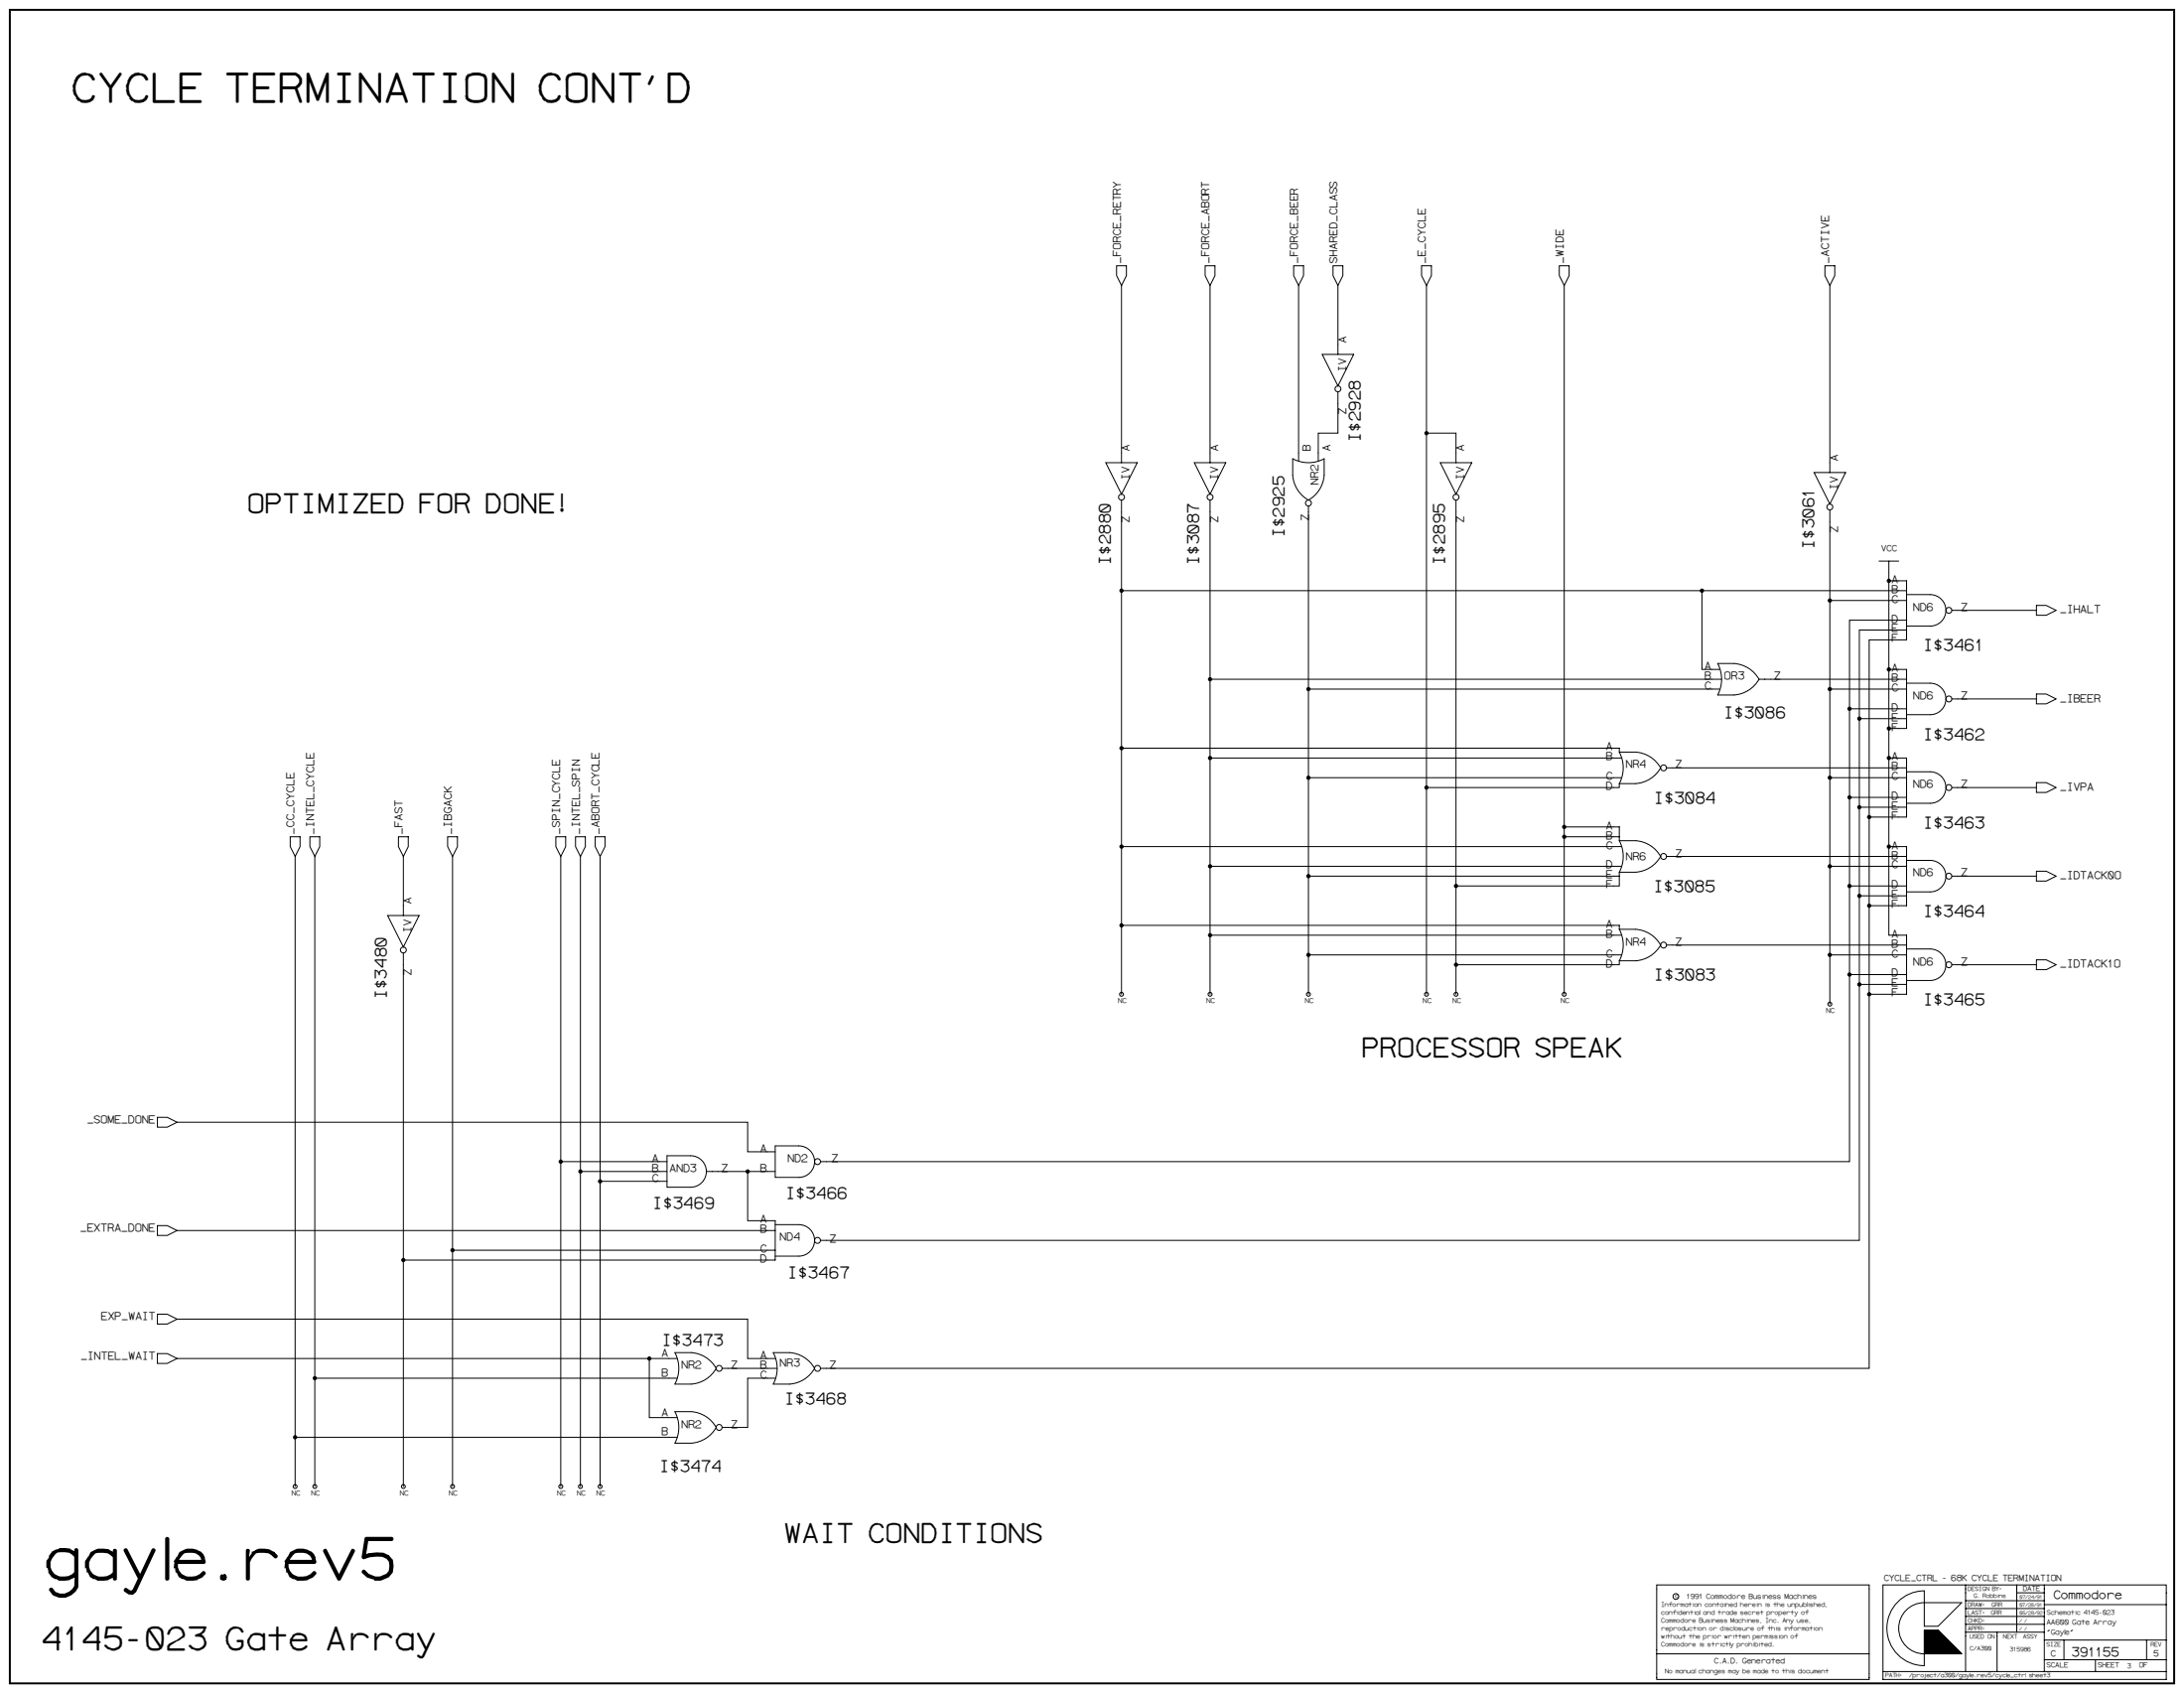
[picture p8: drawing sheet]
<svg xmlns="http://www.w3.org/2000/svg" width="1189mm" height="921mm" viewBox="0 0 1189 921" stroke-linecap="round" stroke-linejoin="round" font-family="sans-serif">
<path d="M5 5h1179v911h-1179z" fill="none" stroke="#fff" stroke-width=".54"/>
<path d="M5 5h1179v911h-1179z" fill="none" stroke="#000" stroke-width="1.1"/>
<g fill="none" stroke="#000" stroke-width=".54">
<path d="M608 145h5v5l-3 5-2-5zM610 155v97M656 145h5v5l-2 5-3-5zM659 155v97M704 145h6v5l-3 5-3-5zM707 155v96M726 145h5v5l-3 5-2-5zM728 155v38M774 145h5v5l-2 5-3-5zM777 155v386M849 145h5v5l-3 5-2-5zM851 155v386"/>
<path d="M993 145h6v5l-3 5-3-5zM996 155v102M720 193h17l-9 17zM728 213v23h-10v15M777 236h16v16M602 252h17l-9 17zM650 252h17l-8 17zM704 250a18 18 0 0 0 17 0v9a17 17 0 0 1-9 13 17 17 0 0 1-8-13zM784 252h17l-8 17zM988 257h17l-9 17zM610 272v49h316M659 272v269"/>
<path d="M712 275v266M793 272v269M996 277v269M1023 305h11M1028 305v11M610 321v220M926 321v43h10M926 321h112M996 327h42M1038 337h-31v295h-560M1038 324h13a9 9 0 0 1 8 8 9 9 0 0 1-8 9h-13M1062 332h47"/>
<path d="M1109 329h5l5 3-5 3h-5zM1038 343h-26v332h-565M659 370h278M712 375h224M935 361h9a17 17 0 0 1 14 9 17 17 0 0 1-14 8h-9a18 18 0 0 0 0-17zM958 370h80M996 375h42M1028 364h10v32h-10M1038 372h13a9 9 0 0 1 8 8 9 9 0 0 1-8 9h-13M1109 378h5l5 2-5 3h-5zM1007 386h31M1012 391h26"/>
<path d="M1062 380h47M610 407h271v2M659 412h224M881 409a18 18 0 0 1 0 17M881 409h9a17 17 0 0 1 14 9 17 17 0 0 1-14 8h-9M907 418h131M1028 412h10v33h-21M1038 420h13a9 9 0 0 1 8 8 9 9 0 0 1-8 9h-13M712 423h171M881 426v2h-104M996 423h42M1007 434h31"/>
<path d="M1012 439h26M1062 428h47M1109 426h5l5 2-5 3h-5zM158 455h5v6l-2 5-3-5zM169 455h5v6l-3 5-2-5zM217 455h5v6l-2 5-3-5zM244 455h5v6l-3 5-2-5zM303 455h5v6l-3 5-2-5zM313 455h6v6l-3 5-3-5zM324 455h5v6l-2 5-3-5zM851 455h30M851 450h30v7"/>
<path d="M881 457a18 18 0 0 1 0 18M881 457h9a17 17 0 0 1 14 9 17 17 0 0 1-14 9h-9M161 466v343M171 466v343M220 466v32M246 466v343M305 466v343M316 466v343M327 466v343M610 461h273M659 471h224M881 475v2h-169"/>
<path d="M881 477v5h-88M907 466h131M996 471h42M1028 461v-145h10v32h-21v396h-570M1028 461v48h10v32h-21M1028 461h10v32h-21M1038 468h13a9 9 0 0 1 8 9 9 9 0 0 1-8 8h-13M1062 477h47M1109 474h5l5 3-5 2h-5zM211 498h17l-8 17zM1007 482h31M1012 487h26"/>
<path d="M220 518v291M610 503h271v3M659 509h224M712 520h171M881 506a18 18 0 0 1 0 17M881 506h9a17 17 0 0 1 14 8 17 17 0 0 1-14 9h-9M907 514h131M996 520h42M1038 516h13a9 9 0 0 1 8 9 9 9 0 0 1-8 8h-13M881 523v2h-88M1007 530h31M1012 536h26"/>
<path d="M1062 525h47M1109 522h5l5 3-5 3h-5zM86 608h5l5 3-5 2h-5zM96 611h311v16h15M305 632h58M316 637h47M363 629h13a9 9 0 0 1 9 8 9 9 0 0 1-9 9h-13zM385 637h37M407 637v27h15v22h-202M422 623h13a9 9 0 0 1 8 9 9 9 0 0 1-8 9h-13zM327 643h36M86 667h5l5 2-5 3h-5z"/>
<path d="M96 669h326M422 666h13a9 9 0 0 1 8 9 9 9 0 0 1-8 8h-13M246 680h176M86 715h5l5 3-5 2h-5zM96 718h311v21h15M86 736h5l5 3-5 3h-5zM96 739h272M353 739v32h15M367 736h9a17 17 0 0 1 14 8 17 17 0 0 1-14 9h-9a18 18 0 0 0 0-17zM421 736h9a17 17 0 0 1 13 8 17 17 0 0 1-13 9h-9a18 18 0 0 0 0-17zM171 750h197M393 744h30"/>
<path d="M422 750h-15v27h-14M367 768h9a17 17 0 0 1 14 9 17 17 0 0 1-14 8h-9a18 18 0 0 0 0-17zM161 782h207M1033 871a20 20 0 0 0-4 23 20 20 0 0 0 18 12v-19h8l13 13h-21a14 14 0 0 1-13-14 14 14 0 0 1 13-14h21l-13 13h-8v-19a20 20 0 0 0-14 5zM1070 862v47M1070 879h43M1070 875h43M1070 871h43M1098 862v26M1098 867h15M1113 862v47M1113 873h66"/>
<path d="M902 900v14h115v-52h-115v38h115M1047 892h14M1047 888h9M1047 889h10M1047 890h11M1047 891h12M1047 893h14M1047 894h15M1047 896h17M1047 897h18M1047 898h19M1047 899h20"/>
<path d="M1047 887h9M1047 892h13M1047 895h16M1047 887h8M1047 897h19M1047 900h21M1070 888h43M1070 884h43M1087 888v21M1113 892h66M1124 892v11M1169 892v11"/>
<path d="M1025 909v5h154v-52h-154v47h154M1113 903h66M1141 903v6"/>
<circle cx="728" cy="212" r="1.6"/>
<circle cx="777" cy="236" r=".9"/>
<circle cx="610" cy="270" r="1.6"/>
<circle cx="659" cy="270" r="1.6"/>
<circle cx="712" cy="274" r="1.6"/>
<circle cx="793" cy="270" r="1.6"/>
<circle cx="996" cy="276" r="1.6"/>
<circle cx="1028" cy="316" r=".9"/>
<circle cx="610" cy="321" r=".9"/>
<circle cx="926" cy="321" r=".9"/>
<circle cx="996" cy="327" r=".9"/>
<circle cx="1061" cy="332" r="1.6"/>
<circle cx="659" cy="370" r=".9"/>
<circle cx="712" cy="375" r=".9"/>
<circle cx="996" cy="375" r=".9"/>
<circle cx="1028" cy="364" r=".9"/>
<circle cx="1007" cy="386" r=".9"/>
<circle cx="1012" cy="391" r=".9"/>
<circle cx="1028" cy="396" r=".9"/>
<circle cx="1061" cy="380" r="1.6"/>
<circle cx="610" cy="407" r=".9"/>
<circle cx="659" cy="412" r=".9"/>
<circle cx="906" cy="418" r="1.6"/>
<circle cx="1028" cy="412" r=".9"/>
<circle cx="712" cy="423" r=".9"/>
<circle cx="777" cy="428" r=".9"/>
<circle cx="996" cy="423" r=".9"/>
<circle cx="1007" cy="434" r=".9"/>
<circle cx="1012" cy="439" r=".9"/>
<circle cx="1061" cy="428" r="1.6"/>
<circle cx="851" cy="450" r=".9"/>
<circle cx="851" cy="455" r=".9"/>
<circle cx="1017" cy="445" r=".9"/>
<circle cx="610" cy="461" r=".9"/>
<circle cx="659" cy="471" r=".9"/>
<circle cx="712" cy="477" r=".9"/>
<circle cx="906" cy="466" r="1.6"/>
<circle cx="996" cy="471" r=".9"/>
<circle cx="1028" cy="461" r=".9"/>
<circle cx="1061" cy="477" r="1.6"/>
<circle cx="793" cy="482" r=".9"/>
<circle cx="1007" cy="482" r=".9"/>
<circle cx="1012" cy="487" r=".9"/>
<circle cx="1017" cy="493" r=".9"/>
<circle cx="220" cy="517" r="1.6"/>
<circle cx="610" cy="503" r=".9"/>
<circle cx="659" cy="509" r=".9"/>
<circle cx="712" cy="520" r=".9"/>
<circle cx="906" cy="514" r="1.6"/>
<circle cx="996" cy="520" r=".9"/>
<circle cx="793" cy="525" r=".9"/>
<circle cx="1007" cy="530" r=".9"/>
<circle cx="1012" cy="536" r=".9"/>
<circle cx="1061" cy="525" r="1.6"/>
<circle cx="610" cy="541" r="1.1"/>
<circle cx="659" cy="541" r="1.1"/>
<circle cx="712" cy="541" r="1.1"/>
<circle cx="777" cy="541" r="1.1"/>
<circle cx="793" cy="541" r="1.1"/>
<circle cx="851" cy="541" r="1.1"/>
<circle cx="996" cy="546" r="1.1"/>
<circle cx="1017" cy="541" r=".9"/>
<circle cx="305" cy="632" r=".9"/>
<circle cx="316" cy="637" r=".9"/>
<circle cx="407" cy="637" r=".9"/>
<circle cx="445" cy="632" r="1.6"/>
<circle cx="327" cy="643" r=".9"/>
<circle cx="445" cy="675" r="1.6"/>
<circle cx="220" cy="686" r=".9"/>
<circle cx="246" cy="680" r=".9"/>
<circle cx="353" cy="739" r=".9"/>
<circle cx="171" cy="750" r=".9"/>
<circle cx="391" cy="744" r="1.6"/>
<circle cx="445" cy="744" r="1.6"/>
<circle cx="391" cy="777" r="1.6"/>
<circle cx="161" cy="782" r=".9"/>
<circle cx="161" cy="809" r="1.1"/>
<circle cx="171" cy="809" r="1.1"/>
<circle cx="220" cy="809" r="1.1"/>
<circle cx="246" cy="809" r="1.1"/>
<circle cx="305" cy="809" r="1.1"/>
<circle cx="316" cy="809" r="1.1"/>
<circle cx="327" cy="809" r="1.1"/>
<circle cx="912" cy="869" r="1.6"/>
</g>
<g fill="#000">
<circle cx="777" cy="236" r=".9"/>
<circle cx="1028" cy="316" r=".9"/>
<circle cx="610" cy="321" r=".9"/>
<circle cx="926" cy="321" r=".9"/>
<circle cx="996" cy="327" r=".9"/>
<circle cx="659" cy="370" r=".9"/>
<circle cx="712" cy="375" r=".9"/>
<circle cx="996" cy="375" r=".9"/>
<circle cx="1028" cy="364" r=".9"/>
<circle cx="1007" cy="386" r=".9"/>
<circle cx="1012" cy="391" r=".9"/>
<circle cx="1028" cy="396" r=".9"/>
<circle cx="610" cy="407" r=".9"/>
<circle cx="659" cy="412" r=".9"/>
<circle cx="1028" cy="412" r=".9"/>
<circle cx="712" cy="423" r=".9"/>
<circle cx="777" cy="428" r=".9"/>
<circle cx="996" cy="423" r=".9"/>
<circle cx="1007" cy="434" r=".9"/>
<circle cx="1012" cy="439" r=".9"/>
<circle cx="851" cy="450" r=".9"/>
<circle cx="851" cy="455" r=".9"/>
<circle cx="1017" cy="445" r=".9"/>
<circle cx="610" cy="461" r=".9"/>
<circle cx="659" cy="471" r=".9"/>
<circle cx="712" cy="477" r=".9"/>
<circle cx="996" cy="471" r=".9"/>
<circle cx="1028" cy="461" r=".9"/>
<circle cx="793" cy="482" r=".9"/>
<circle cx="1007" cy="482" r=".9"/>
<circle cx="1012" cy="487" r=".9"/>
<circle cx="1017" cy="493" r=".9"/>
<circle cx="610" cy="503" r=".9"/>
<circle cx="659" cy="509" r=".9"/>
<circle cx="712" cy="520" r=".9"/>
<circle cx="996" cy="520" r=".9"/>
<circle cx="793" cy="525" r=".9"/>
<circle cx="1007" cy="530" r=".9"/>
<circle cx="1012" cy="536" r=".9"/>
<circle cx="1017" cy="541" r=".9"/>
<circle cx="305" cy="632" r=".9"/>
<circle cx="316" cy="637" r=".9"/>
<circle cx="407" cy="637" r=".9"/>
<circle cx="327" cy="643" r=".9"/>
<circle cx="220" cy="686" r=".9"/>
<circle cx="246" cy="680" r=".9"/>
<circle cx="353" cy="739" r=".9"/>
<circle cx="171" cy="750" r=".9"/>
<circle cx="161" cy="782" r=".9"/>
</g>
<text font-size="32.1" x="22" y="859">gayle.rev5</text>
<text font-size="22.3" x="38" y="55">CYCLE TERMINATION CONT'D</text>
<text font-size="17.9" x="22" y="897">4145-023 Gate Array</text>
<g font-size="14.9">
<text x="134" y="279">OPTIMIZED FOR DONE!</text>
<text x="741" y="575">PROCESSOR SPEAK</text>
<text x="426" y="839">WAIT CONDITIONS</text>
</g>
<g font-size="8.9">
<text x="740" y="241" transform="rotate(-90 740 241)">I$2928</text>
<text x="699" y="293" transform="rotate(-90 699 293)">I$2925</text>
<text x="987" y="299" transform="rotate(-90 987 299)">I$3061</text>
<text x="604" y="308" transform="rotate(-90 604 308)">I$2880</text>
<text x="653" y="308" transform="rotate(-90 653 308)">I$3087</text>
<text x="786" y="308" transform="rotate(-90 786 308)">I$2895</text>
<text x="1046" y="354">I$3461</text>
<text x="938" y="391">I$3086</text>
<text x="1046" y="402">I$3462</text>
<text x="900" y="437">I$3084</text>
<text x="1046" y="451">I$3463</text>
<text x="900" y="485">I$3085</text>
<text x="1046" y="499">I$3464</text>
<text x="900" y="533">I$3083</text>
<text x="210" y="544" transform="rotate(-90 210 544)">I$3480</text>
<text x="1046" y="547">I$3465</text>
<text x="427" y="652">I$3466</text>
<text x="355" y="657">I$3469</text>
<text x="428" y="695">I$3467</text>
<text x="360" y="732">I$3473</text>
<text x="427" y="764">I$3468</text>
<text x="359" y="801">I$3474</text>
</g>
<text font-size="7.1" x="1127" y="901">391155</text>
<text font-size="6.5" x="1117" y="870">Commodore</text>
<g font-size="6">
<text x="610" y="144" transform="rotate(-90 610 144)">_FORCE_RETRY</text>
<text x="658" y="144" transform="rotate(-90 658 144)">_FORCE_ABORT</text>
<text x="706" y="144" transform="rotate(-90 706 144)">_FORCE_BEER</text>
<text x="728" y="144" transform="rotate(-90 728 144)">SHARED_CLASS</text>
<text x="776" y="144" transform="rotate(-90 776 144)">_E_CYCLE</text>
<text x="851" y="144" transform="rotate(-90 851 144)">_WIDE</text>
<text x="996" y="144" transform="rotate(-90 996 144)">_ACTIVE</text>
<text x="733" y="187" transform="rotate(-90 733 187)">A</text>
<text x="733" y="202" transform="rotate(-90 733 202)">IV</text>
<text x="733" y="226" transform="rotate(-90 733 226)">Z</text>
<text x="615" y="246" transform="rotate(-90 615 246)">A</text>
<text x="663" y="246" transform="rotate(-90 663 246)">A</text>
<text x="713" y="246" transform="rotate(-90 713 246)">B</text>
<text x="724" y="246" transform="rotate(-90 724 246)">A</text>
<text x="797" y="246" transform="rotate(-90 797 246)">A</text>
<text x="1000" y="251" transform="rotate(-90 1000 251)">A</text>
<text x="615" y="261" transform="rotate(-90 615 261)">IV</text>
<text x="663" y="261" transform="rotate(-90 663 261)">IV</text>
<text x="797" y="261" transform="rotate(-90 797 261)">IV</text>
<text x="718" y="264" transform="rotate(-90 718 264)">NR2</text>
<text x="1000" y="267" transform="rotate(-90 1000 267)">IV</text>
<text x="615" y="285" transform="rotate(-90 615 285)">Z</text>
<text x="663" y="285" transform="rotate(-90 663 285)">Z</text>
<text x="712" y="284" transform="rotate(-90 712 284)">Z</text>
<text x="797" y="285" transform="rotate(-90 797 285)">Z</text>
<text x="1000" y="290" transform="rotate(-90 1000 290)">Z</text>
<text x="1029" y="317">A</text>
<text x="1029" y="322">B</text>
<text x="1029" y="328">C</text>
<text x="1041" y="332">ND6</text>
<text x="1067" y="332">Z</text>
<text x="1121" y="333">_IHALT</text>
<text x="1029" y="338">D</text>
<text x="1029" y="344">E</text>
<text x="1029" y="349">F</text>
<text x="928" y="364">A</text>
<text x="1029" y="365">A</text>
<text x="928" y="370">B</text>
<text x="938" y="370">OR3</text>
<text x="965" y="370">Z</text>
<text x="1029" y="371">B</text>
<text x="928" y="375">C</text>
<text x="1029" y="376">C</text>
<text x="1041" y="380">ND6</text>
<text x="1067" y="380">Z</text>
<text x="1121" y="382">_IBEER</text>
<text x="1029" y="387">D</text>
<text x="1029" y="392">E</text>
<text x="1029" y="397">F</text>
<text x="874" y="413">B</text>
<text x="874" y="408">A</text>
<text x="1029" y="413">A</text>
<text x="885" y="418">NR4</text>
<text x="912" y="418">Z</text>
<text x="1029" y="419">B</text>
<text x="874" y="424">C</text>
<text x="1029" y="424">C</text>
<text x="874" y="430">D</text>
<text x="1041" y="428">ND6</text>
<text x="1067" y="428">Z</text>
<text x="1121" y="430">_IVPA</text>
<text x="1029" y="435">D</text>
<text x="1029" y="440">E</text>
<text x="1029" y="446">F</text>
<text x="160" y="454" transform="rotate(-90 160 454)">_CC_CYCLE</text>
<text x="171" y="454" transform="rotate(-90 171 454)">_INTEL_CYCLE</text>
<text x="219" y="454" transform="rotate(-90 219 454)">_FAST</text>
<text x="246" y="454" transform="rotate(-90 246 454)">_IBGACK</text>
<text x="305" y="454" transform="rotate(-90 305 454)">_SPIN_CYCLE</text>
<text x="315" y="454" transform="rotate(-90 315 454)">_INTEL_SPIN</text>
<text x="326" y="454" transform="rotate(-90 326 454)">_ABORT_CYCLE</text>
<text x="874" y="451">A</text>
<text x="874" y="462">C</text>
<text x="874" y="456">B</text>
<text x="1029" y="462">A</text>
<text x="912" y="466">Z</text>
<text x="1029" y="467">B</text>
<text x="874" y="472">D</text>
<text x="885" y="468">NR6</text>
<text x="1029" y="472">C</text>
<text x="874" y="478">E</text>
<text x="1041" y="477">ND6</text>
<text x="1067" y="477">Z</text>
<text x="1121" y="478">_IDTACK0O</text>
<text x="874" y="483">F</text>
<text x="1029" y="483">D</text>
<text x="1029" y="488">E</text>
<text x="224" y="492" transform="rotate(-90 224 492)">A</text>
<text x="1029" y="494">F</text>
<text x="224" y="508" transform="rotate(-90 224 508)">IV</text>
<text x="874" y="510">B</text>
<text x="874" y="505">A</text>
<text x="1029" y="510">A</text>
<text x="885" y="514">NR4</text>
<text x="912" y="514">Z</text>
<text x="1029" y="515">B</text>
<text x="874" y="521">C</text>
<text x="1029" y="521">C</text>
<text x="874" y="526">D</text>
<text x="1041" y="525">ND6</text>
<text x="1067" y="525">Z</text>
<text x="1121" y="526">_IDTACK1O</text>
<text x="224" y="531" transform="rotate(-90 224 531)">Z</text>
<text x="1029" y="531">D</text>
<text x="1029" y="537">E</text>
<text x="1029" y="542">F</text>
<text x="47" y="611">_SOME_DONE</text>
<text x="413" y="627">A</text>
<text x="355" y="632">A</text>
<text x="428" y="632">ND2</text>
<text x="452" y="632">Z</text>
<text x="355" y="637">B</text>
<text x="364" y="637">AND3</text>
<text x="392" y="637">Z</text>
<text x="413" y="637">B</text>
<text x="355" y="643">C</text>
<text x="413" y="665">A</text>
<text x="43" y="670">_EXTRA_DONE</text>
<text x="413" y="671">B</text>
<text x="424" y="675">ND4</text>
<text x="451" y="676">Z</text>
<text x="413" y="681">C</text>
<text x="413" y="687">D</text>
<text x="55" y="718">EXP_WAIT</text>
<text x="44" y="740">_INTEL_WAIT</text>
<text x="360" y="738">A</text>
<text x="413" y="739">A</text>
<text x="424" y="743">NR3</text>
<text x="360" y="749">B</text>
<text x="371" y="744">NR2</text>
<text x="398" y="744">Z</text>
<text x="413" y="744">B</text>
<text x="413" y="750">C</text>
<text x="451" y="744">Z</text>
<text x="360" y="770">A</text>
<text x="371" y="777">NR2</text>
<text x="398" y="777">Z</text>
<text x="360" y="781">B</text>
</g>
<g font-size="4.8">
<text x="1024" y="300">VCC</text>
<text x="1025" y="860">CYCLE_CTRL - 68K CYCLE TERMINATION</text>
<text x="1116" y="901">C</text>
<text x="1172" y="901">5</text>
</g>
<text font-size="4.2" x="933" y="905">C.A.D. Generated</text>
<g font-size="4">
<text x="1114" y="884">AA600 Gate Array</text>
<text x="1114" y="889">&quot;Gayle&quot;</text>
</g>
<g font-size="3.9">
<text x="608" y="546">NC</text>
<text x="657" y="546">NC</text>
<text x="710" y="546">NC</text>
<text x="774" y="546">NC</text>
<text x="790" y="546">NC</text>
<text x="849" y="546">NC</text>
<text x="994" y="551">NC</text>
<text x="159" y="814">NC</text>
<text x="169" y="814">NC</text>
<text x="217" y="814">NC</text>
<text x="244" y="814">NC</text>
<text x="303" y="814">NC</text>
<text x="314" y="814">NC</text>
<text x="325" y="814">NC</text>
<text x="918" y="870">1991 Commodore Business Machines</text>
<text x="1101" y="866">DATE</text>
<text x="1114" y="907">SCALE</text>
<text x="1142" y="907">SHEET</text>
<text x="1164" y="907">OF</text>
</g>
<g font-size="3.6">
<text x="1114" y="878">Schematic 4145-023</text>
<text x="1158" y="908">3</text>
</g>
<g font-size="3.5">
<text x="912" y="869">c</text>
<text x="904" y="874">Information contained herein is the unpublished,</text>
<text x="904" y="878">confidential and trade secret property of</text>
<text x="904" y="883">Commodore Business Machines, Inc. Any use,</text>
<text x="904" y="887">reproduction or disclosure of this information</text>
<text x="904" y="891">without the prior written permission of</text>
<text x="904" y="896">Commodore is strictly prohibited.</text>
<text x="906" y="911">No manual changes may be made to this document</text>
</g>
<g font-size="3.3">
<text x="1071" y="866">DESIGN BY:</text>
<text x="1074" y="869">G. Robbins</text>
<text x="1071" y="874">DRAW:</text>
<text x="1084" y="874">GRR</text>
<text x="1071" y="878">LAST:</text>
<text x="1084" y="878">GRR</text>
<text x="1071" y="883">CHKD:</text>
<text x="1071" y="887">APPR:</text>
<text x="1072" y="891">USED ON</text>
<text x="1090" y="891">NEXT</text>
<text x="1101" y="891">ASSY</text>
<text x="1072" y="898">C/A300</text>
<text x="1094" y="899">315986</text>
<text x="1114" y="896">SIZE</text>
<text x="1171" y="896">REV</text>
<text x="1026" y="913">PATH:</text>
<text x="1039" y="913">/project/a300/gayle.rev5/cycle_ctrl sheet3</text>
</g>
<g font-size="2.7">
<text x="1099" y="870">07/24/91</text>
<text x="1099" y="874">07/28/91</text>
<text x="1099" y="878">05/28/92</text>
<text x="1099" y="887">/ /</text>
<text x="1099" y="883">/ /</text>
</g>
</svg>
